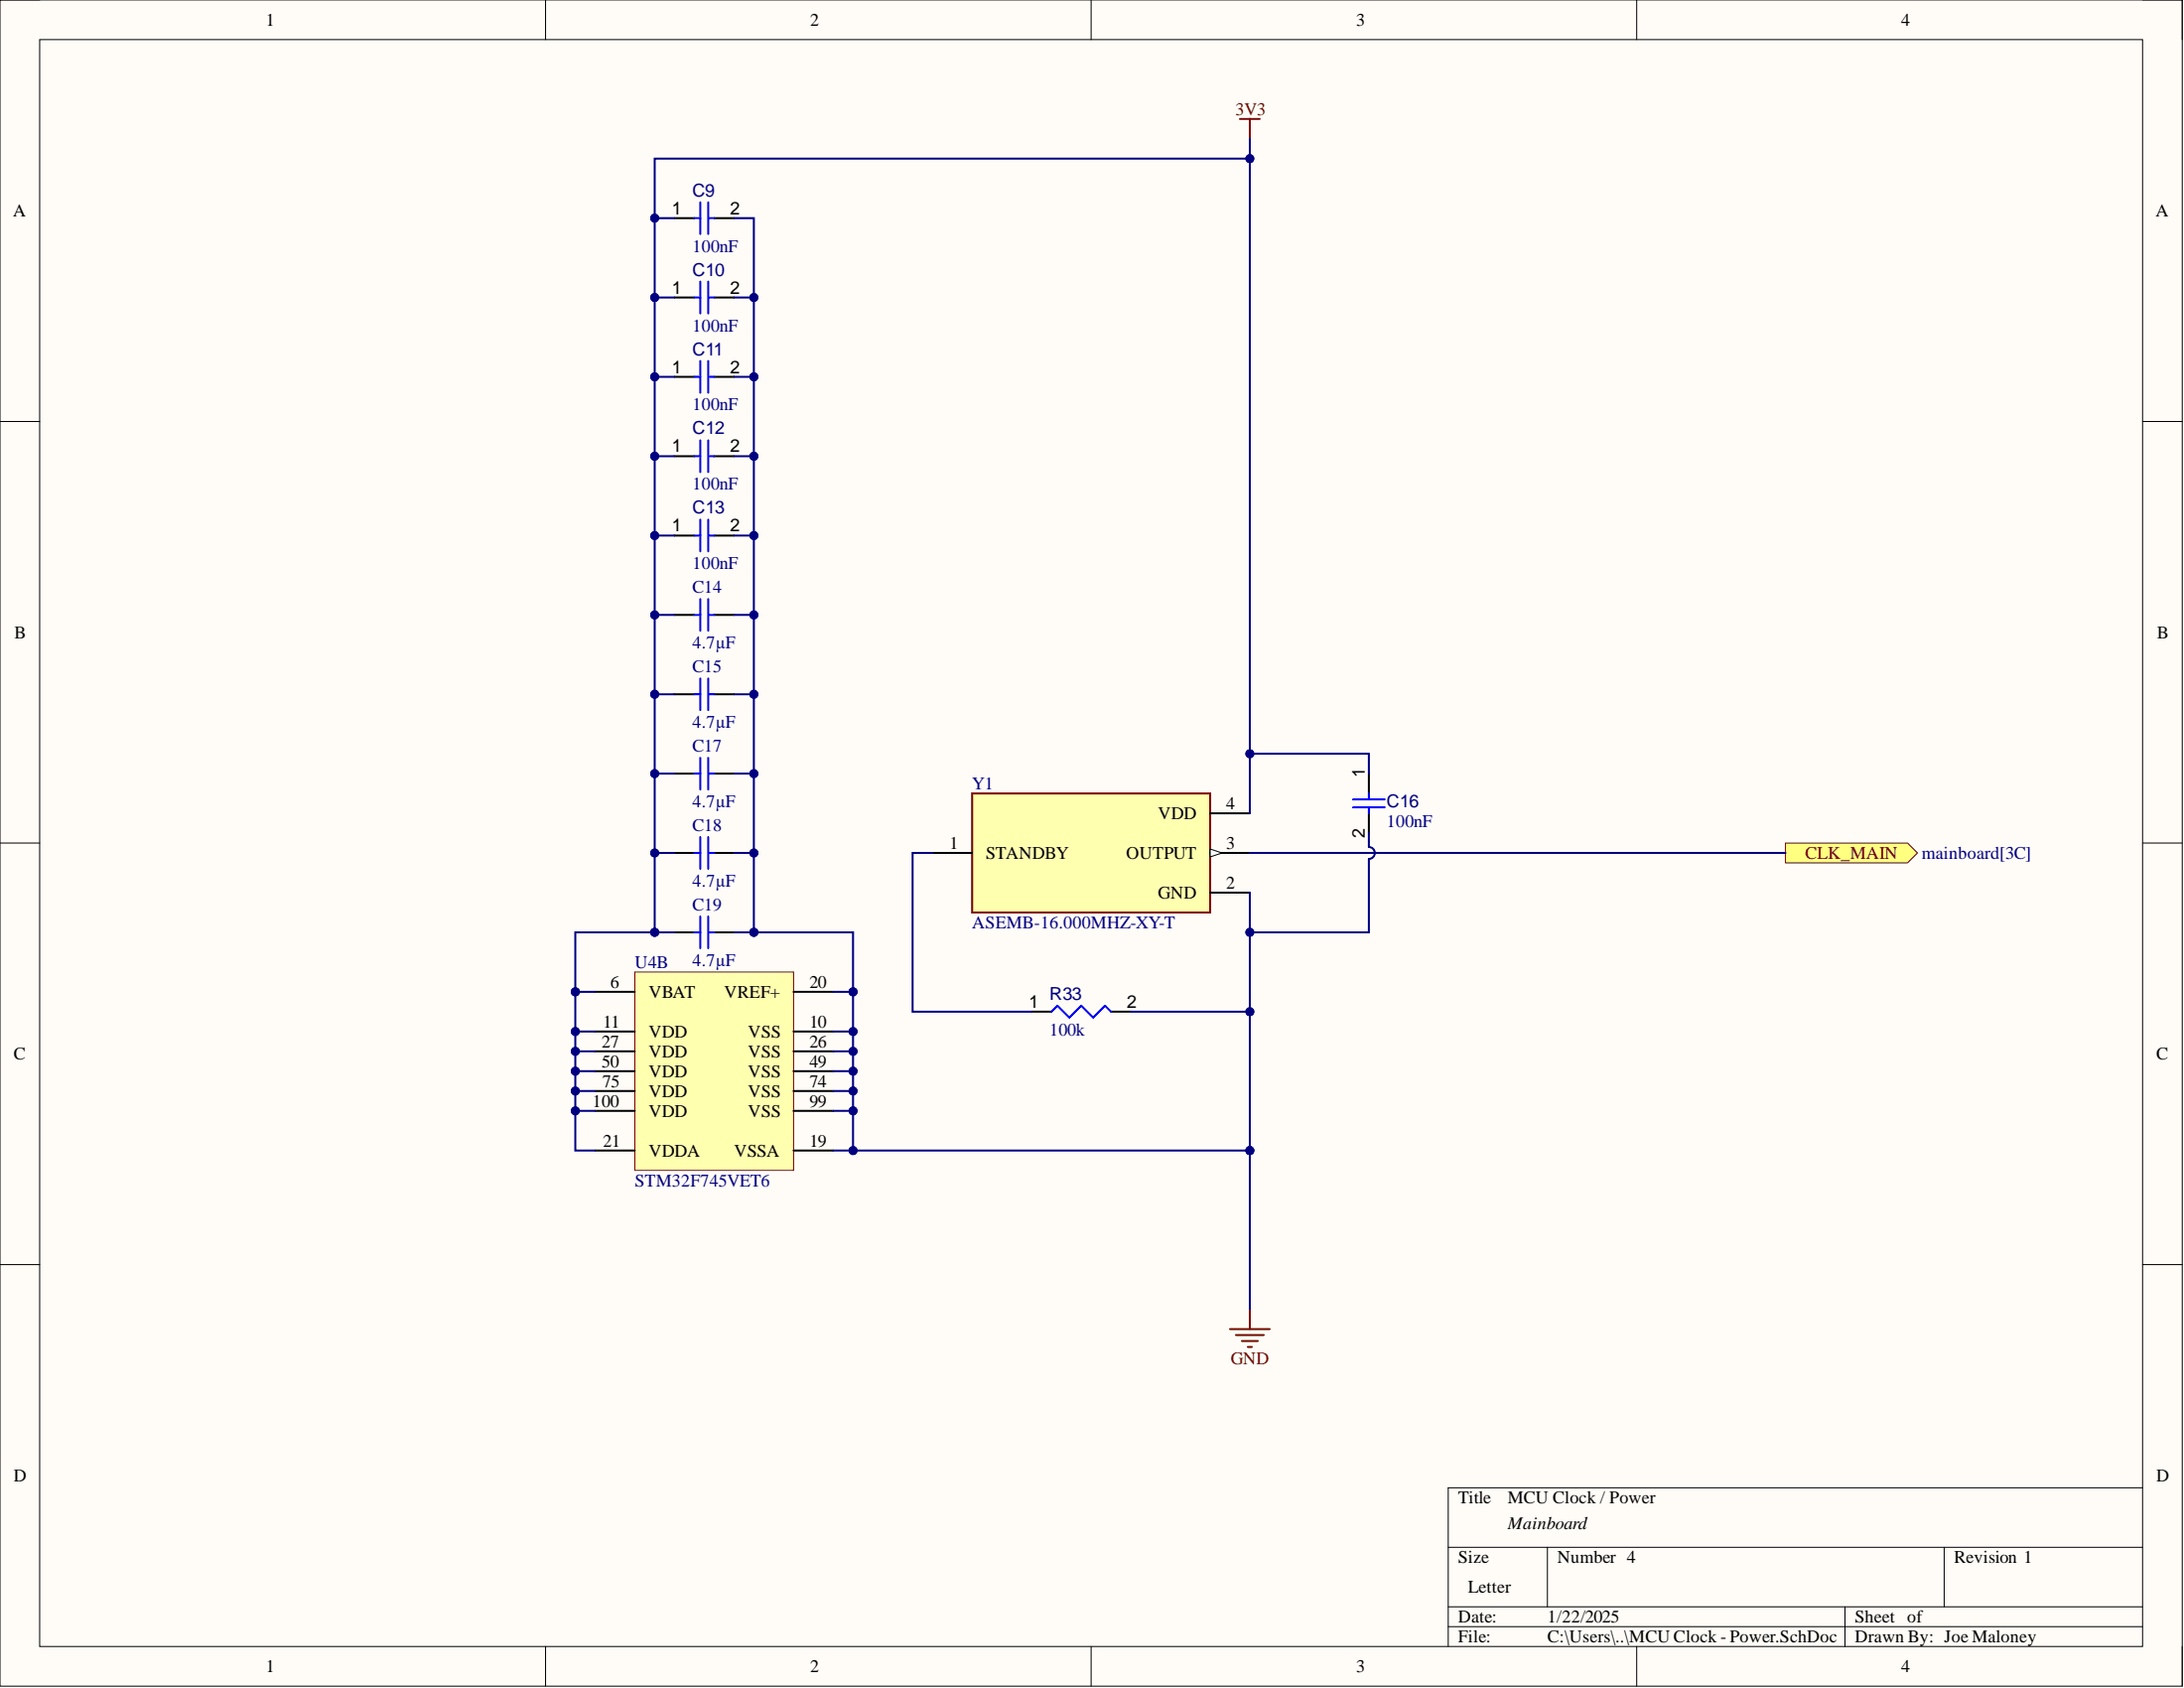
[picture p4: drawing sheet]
<svg xmlns="http://www.w3.org/2000/svg" width="279mm" height="216mm" viewBox="0 0 279 216" stroke-linecap="round" stroke-linejoin="round" font-family="sans-serif">
<path d="M0 0h279.2v215.7h-279.2z" fill-rule="evenodd" fill="#fffcf8"/>
<path d="M0 0h279.2v215.7h-279.2z" fill="none" stroke="#000" stroke-width=".13"/>
<path d="M5.1 5.1h269v205.5h-269z" fill-rule="evenodd" fill="#fffcf8"/>
<g fill="none" stroke="#000" stroke-width=".13">
<path d="M0 0h5.1M69.8 0v5.1M139.6 0v5.1M209.4 0v5.1M274.1 0h5.1v5.1M5.1 5.1h269v205.5h-269zM0 53.9h5.1M274.1 53.9h5.1M0 107.8h5.1M274.1 107.8h5.1M0 161.7h5.1M274.1 161.7h5.1"/>
<path d="M185.3 197.9h88.8M198 197.9v7.6M248.7 197.9v7.6M274.1 190.3h-88.8v20.3M69.8 210.6v5.1M139.6 210.6v5.1M185.3 205.5h88.8M185.3 208.1h88.8M209.4 210.6v5.1M236 205.5v5.1M279.2 210.6v5.1"/>
</g>
<path d="M81.2 124.3h20.3v25.4h-20.3z" fill-rule="evenodd" fill="#ffffb0"/>
<path d="M81.2 124.3h20.3v25.4h-20.3z" fill="none" stroke="#800000" stroke-width=".13"/>
<g fill="none" stroke="#000" stroke-width=".25">
<path d="M86.3 38.1h2.5M86.3 27.9h2.5M91.4 38.1h2.5M91.4 27.9h2.5M86.3 58.4h2.5M86.3 48.2h2.5M91.4 58.4h2.5M91.4 48.2h2.5M86.3 78.6h2.5M86.3 68.5h2.5M91.4 78.6h2.5M91.4 68.5h2.5"/>
<path d="M86.3 98.9h2.5M86.3 88.8h2.5M91.4 98.9h2.5M91.4 88.8h2.5M86.3 119.2h2.5M86.3 109.1h2.5M91.4 119.2h2.5M91.4 109.1h2.5M76.1 131.9h5.1M76.1 126.9h5.1M76.1 134.5h5.1M76.1 137h5.1"/>
<path d="M76.1 139.5h5.1M101.5 131.9h5.1M101.5 126.9h5.1M101.5 134.5h5.1M101.5 137h5.1M101.5 139.5h5.1M76.1 142.1h5.1M76.1 147.2h5.1M101.5 142.1h5.1M101.5 147.2h5.1"/>
</g>
<g fill="none" stroke="#00f" stroke-width=".25">
<path d="M88.8 38.1h.8M88.8 27.9h.8M89.6 25.9v4M89.6 36v4.1M90.6 25.9v4M90.6 36v4.1M90.6 38.1h.8M90.6 27.9h.8M88.8 58.4h.8M88.8 48.2h.8M89.6 46.2v4M89.6 56.3v4.1"/>
<path d="M90.6 46.2v4M90.6 56.3v4.1M90.6 58.4h.8M90.6 48.2h.8M88.8 78.6h.8M88.8 68.5h.8M89.6 66.5v4M89.6 76.6v4.1M90.6 66.5v4M90.6 76.6v4.1M90.6 78.6h.8M90.6 68.5h.8"/>
<path d="M88.8 98.9h.8M88.8 88.8h.8M89.6 86.8v4M89.6 96.9v4.1M90.6 86.8v4M90.6 96.9v4.1M90.6 98.9h.8M90.6 88.8h.8M88.8 119.2h.8M88.8 109.1h.8M89.6 107.1v4M89.6 117.2v4.1"/>
<path d="M90.6 119.2h.8M90.6 107.1v4M90.6 117.2v4.1M90.6 109.1h.8"/>
</g>
<path d="M124.4 101.5h30.4v15.2h-30.4z" fill-rule="evenodd" fill="#ffffb0"/>
<path d="M124.4 101.5h30.4v15.2h-30.4z" fill="none" stroke="#800000" stroke-width=".25"/>
<path d="M119.3 109.1h5.1M154.8 109.1h5.1M154.8 104h5.1" fill="none" stroke="#000" stroke-width=".25"/>
<path d="M154.8 108.6l1.5 .5-1.5 .5z" fill="#f8fcff"/>
<path d="M154.8 108.6l1.5 .5-1.5 .5z" fill="none" stroke="#000" stroke-width=".13"/>
<path d="M175.1 98.9v2.6M154.8 114.2h5.1M175.1 104v2.6" fill="none" stroke="#000" stroke-width=".25"/>
<path d="M173.1 103.3h4.1M173.1 102.2h4.1M175.1 101.5v.7M175.1 103.3v.7" fill="none" stroke="#00f" stroke-width=".25"/>
<path d="M228.4 107.8h15.6l1.3 1.3-1.3 1.3h-15.6z" fill-rule="evenodd" fill="#ffff80"/>
<path d="M228.4 107.8h15.6l1.3 1.3-1.3 1.3h-15.6z" fill="none" stroke="#800000" stroke-width=".13"/>
<path d="M158.6 15.2h2.6M159.9 15.2v2.6M157.4 170h5M158.1 170.8h3.6M158.9 171.5h2M159.6 172.3h.5M159.9 167.5v2.5" fill="none" stroke="#800000" stroke-width=".25"/>
<path d="M132 129.4h2.5M142.1 129.4h2.6" fill="none" stroke="#000" stroke-width=".25"/>
<path d="M134.5 129.4l.8-.8 1.5 1.6 1.5-1.6 1.5 1.6 1.6-1.6 .7 .8" fill="none" stroke="#00f" stroke-width=".25"/>
<path d="M83.8 119.2h-10.2v7.7" fill="none" stroke="#000080" stroke-width=".25"/>
<circle cx="73.6" cy="126.9" r=".51" fill="#000080"/>
<circle cx="73.6" cy="126.9" r=".51" fill="none" stroke="#000080" stroke-width=".13"/>
<circle cx="83.8" cy="119.2" r=".51" fill="#000080"/>
<circle cx="83.8" cy="119.2" r=".51" fill="none" stroke="#000080" stroke-width=".13"/>
<path d="M96.4 119.2h12.7v7.7" fill="none" stroke="#000080" stroke-width=".25"/>
<circle cx="96.4" cy="119.2" r=".51" fill="#000080"/>
<circle cx="96.4" cy="119.2" r=".51" fill="none" stroke="#000080" stroke-width=".13"/>
<circle cx="109.1" cy="126.9" r=".51" fill="#000080"/>
<circle cx="109.1" cy="126.9" r=".51" fill="none" stroke="#000080" stroke-width=".13"/>
<path d="M106.6 131.9h2.5" fill="none" stroke="#000080" stroke-width=".25"/>
<circle cx="109.1" cy="131.9" r=".51" fill="#000080"/>
<circle cx="109.1" cy="131.9" r=".51" fill="none" stroke="#000080" stroke-width=".13"/>
<path d="M106.6 126.9h2.5" fill="none" stroke="#000080" stroke-width=".25"/>
<circle cx="109.1" cy="126.9" r=".51" fill="#000080"/>
<circle cx="109.1" cy="126.9" r=".51" fill="none" stroke="#000080" stroke-width=".13"/>
<path d="M106.6 134.5h2.5" fill="none" stroke="#000080" stroke-width=".25"/>
<circle cx="109.1" cy="134.5" r=".51" fill="#000080"/>
<circle cx="109.1" cy="134.5" r=".51" fill="none" stroke="#000080" stroke-width=".13"/>
<path d="M106.6 137h2.5" fill="none" stroke="#000080" stroke-width=".25"/>
<circle cx="109.1" cy="137" r=".51" fill="#000080"/>
<circle cx="109.1" cy="137" r=".51" fill="none" stroke="#000080" stroke-width=".13"/>
<path d="M106.6 139.5h2.5" fill="none" stroke="#000080" stroke-width=".25"/>
<circle cx="109.1" cy="139.5" r=".51" fill="#000080"/>
<circle cx="109.1" cy="139.5" r=".51" fill="none" stroke="#000080" stroke-width=".13"/>
<path d="M106.6 142.1h2.5" fill="none" stroke="#000080" stroke-width=".25"/>
<circle cx="109.1" cy="142.1" r=".51" fill="#000080"/>
<circle cx="109.1" cy="142.1" r=".51" fill="none" stroke="#000080" stroke-width=".13"/>
<path d="M109.1 126.9v20.3h-2.5" fill="none" stroke="#000080" stroke-width=".25"/>
<circle cx="109.1" cy="126.9" r=".51" fill="#000080"/>
<circle cx="109.1" cy="126.9" r=".51" fill="none" stroke="#000080" stroke-width=".13"/>
<circle cx="109.1" cy="131.9" r=".51" fill="#000080"/>
<circle cx="109.1" cy="131.9" r=".51" fill="none" stroke="#000080" stroke-width=".13"/>
<circle cx="109.1" cy="134.5" r=".51" fill="#000080"/>
<circle cx="109.1" cy="134.5" r=".51" fill="none" stroke="#000080" stroke-width=".13"/>
<circle cx="109.1" cy="137" r=".51" fill="#000080"/>
<circle cx="109.1" cy="137" r=".51" fill="none" stroke="#000080" stroke-width=".13"/>
<circle cx="109.1" cy="139.5" r=".51" fill="#000080"/>
<circle cx="109.1" cy="139.5" r=".51" fill="none" stroke="#000080" stroke-width=".13"/>
<circle cx="109.1" cy="142.1" r=".51" fill="#000080"/>
<circle cx="109.1" cy="142.1" r=".51" fill="none" stroke="#000080" stroke-width=".13"/>
<circle cx="109.1" cy="147.2" r=".51" fill="#000080"/>
<circle cx="109.1" cy="147.2" r=".51" fill="none" stroke="#000080" stroke-width=".13"/>
<path d="M73.6 142.1h2.5" fill="none" stroke="#000080" stroke-width=".25"/>
<circle cx="73.6" cy="142.1" r=".51" fill="#000080"/>
<circle cx="73.6" cy="142.1" r=".51" fill="none" stroke="#000080" stroke-width=".13"/>
<path d="M73.6 131.9h2.5" fill="none" stroke="#000080" stroke-width=".25"/>
<circle cx="73.6" cy="131.9" r=".51" fill="#000080"/>
<circle cx="73.6" cy="131.9" r=".51" fill="none" stroke="#000080" stroke-width=".13"/>
<path d="M73.6 134.5h2.5" fill="none" stroke="#000080" stroke-width=".25"/>
<circle cx="73.6" cy="134.5" r=".51" fill="#000080"/>
<circle cx="73.6" cy="134.5" r=".51" fill="none" stroke="#000080" stroke-width=".13"/>
<path d="M73.6 137h2.5" fill="none" stroke="#000080" stroke-width=".25"/>
<circle cx="73.6" cy="137" r=".51" fill="#000080"/>
<circle cx="73.6" cy="137" r=".51" fill="none" stroke="#000080" stroke-width=".13"/>
<path d="M73.6 126.9h2.5" fill="none" stroke="#000080" stroke-width=".25"/>
<circle cx="73.6" cy="126.9" r=".51" fill="#000080"/>
<circle cx="73.6" cy="126.9" r=".51" fill="none" stroke="#000080" stroke-width=".13"/>
<path d="M73.6 139.5h2.5" fill="none" stroke="#000080" stroke-width=".25"/>
<circle cx="73.6" cy="139.5" r=".51" fill="#000080"/>
<circle cx="73.6" cy="139.5" r=".51" fill="none" stroke="#000080" stroke-width=".13"/>
<path d="M73.6 126.9v20.3h2.5" fill="none" stroke="#000080" stroke-width=".25"/>
<circle cx="73.6" cy="126.9" r=".51" fill="#000080"/>
<circle cx="73.6" cy="126.9" r=".51" fill="none" stroke="#000080" stroke-width=".13"/>
<circle cx="73.6" cy="131.9" r=".51" fill="#000080"/>
<circle cx="73.6" cy="131.9" r=".51" fill="none" stroke="#000080" stroke-width=".13"/>
<circle cx="73.6" cy="134.5" r=".51" fill="#000080"/>
<circle cx="73.6" cy="134.5" r=".51" fill="none" stroke="#000080" stroke-width=".13"/>
<circle cx="73.6" cy="137" r=".51" fill="#000080"/>
<circle cx="73.6" cy="137" r=".51" fill="none" stroke="#000080" stroke-width=".13"/>
<circle cx="73.6" cy="139.5" r=".51" fill="#000080"/>
<circle cx="73.6" cy="139.5" r=".51" fill="none" stroke="#000080" stroke-width=".13"/>
<circle cx="73.6" cy="142.1" r=".51" fill="#000080"/>
<circle cx="73.6" cy="142.1" r=".51" fill="none" stroke="#000080" stroke-width=".13"/>
<path d="M93.9 119.2h2.5" fill="none" stroke="#000080" stroke-width=".25"/>
<circle cx="96.4" cy="119.2" r=".51" fill="#000080"/>
<circle cx="96.4" cy="119.2" r=".51" fill="none" stroke="#000080" stroke-width=".13"/>
<path d="M93.9 109.1h2.5" fill="none" stroke="#000080" stroke-width=".25"/>
<circle cx="96.4" cy="109.1" r=".51" fill="#000080"/>
<circle cx="96.4" cy="109.1" r=".51" fill="none" stroke="#000080" stroke-width=".13"/>
<path d="M93.9 98.9h2.5" fill="none" stroke="#000080" stroke-width=".25"/>
<circle cx="96.4" cy="98.9" r=".51" fill="#000080"/>
<circle cx="96.4" cy="98.9" r=".51" fill="none" stroke="#000080" stroke-width=".13"/>
<path d="M93.9 88.8h2.5" fill="none" stroke="#000080" stroke-width=".25"/>
<circle cx="96.4" cy="88.8" r=".51" fill="#000080"/>
<circle cx="96.4" cy="88.8" r=".51" fill="none" stroke="#000080" stroke-width=".13"/>
<path d="M93.9 78.6h2.5" fill="none" stroke="#000080" stroke-width=".25"/>
<circle cx="96.4" cy="78.6" r=".51" fill="#000080"/>
<circle cx="96.4" cy="78.6" r=".51" fill="none" stroke="#000080" stroke-width=".13"/>
<path d="M93.9 68.5h2.5" fill="none" stroke="#000080" stroke-width=".25"/>
<circle cx="96.4" cy="68.5" r=".51" fill="#000080"/>
<circle cx="96.4" cy="68.5" r=".51" fill="none" stroke="#000080" stroke-width=".13"/>
<path d="M93.9 58.4h2.5" fill="none" stroke="#000080" stroke-width=".25"/>
<circle cx="96.4" cy="58.4" r=".51" fill="#000080"/>
<circle cx="96.4" cy="58.4" r=".51" fill="none" stroke="#000080" stroke-width=".13"/>
<path d="M93.9 48.2h2.5" fill="none" stroke="#000080" stroke-width=".25"/>
<circle cx="96.4" cy="48.2" r=".51" fill="#000080"/>
<circle cx="96.4" cy="48.2" r=".51" fill="none" stroke="#000080" stroke-width=".13"/>
<path d="M93.9 38.1h2.5" fill="none" stroke="#000080" stroke-width=".25"/>
<circle cx="96.4" cy="38.1" r=".51" fill="#000080"/>
<circle cx="96.4" cy="38.1" r=".51" fill="none" stroke="#000080" stroke-width=".13"/>
<path d="M93.9 27.9h2.5v91.3" fill="none" stroke="#000080" stroke-width=".25"/>
<circle cx="96.4" cy="119.2" r=".51" fill="#000080"/>
<circle cx="96.4" cy="119.2" r=".51" fill="none" stroke="#000080" stroke-width=".13"/>
<circle cx="96.4" cy="109.1" r=".51" fill="#000080"/>
<circle cx="96.4" cy="109.1" r=".51" fill="none" stroke="#000080" stroke-width=".13"/>
<circle cx="96.4" cy="98.9" r=".51" fill="#000080"/>
<circle cx="96.4" cy="98.9" r=".51" fill="none" stroke="#000080" stroke-width=".13"/>
<circle cx="96.4" cy="88.8" r=".51" fill="#000080"/>
<circle cx="96.4" cy="88.8" r=".51" fill="none" stroke="#000080" stroke-width=".13"/>
<circle cx="96.4" cy="78.6" r=".51" fill="#000080"/>
<circle cx="96.4" cy="78.6" r=".51" fill="none" stroke="#000080" stroke-width=".13"/>
<circle cx="96.4" cy="68.5" r=".51" fill="#000080"/>
<circle cx="96.4" cy="68.5" r=".51" fill="none" stroke="#000080" stroke-width=".13"/>
<circle cx="96.4" cy="58.4" r=".51" fill="#000080"/>
<circle cx="96.4" cy="58.4" r=".51" fill="none" stroke="#000080" stroke-width=".13"/>
<circle cx="96.4" cy="48.2" r=".51" fill="#000080"/>
<circle cx="96.4" cy="48.2" r=".51" fill="none" stroke="#000080" stroke-width=".13"/>
<circle cx="96.4" cy="38.1" r=".51" fill="#000080"/>
<circle cx="96.4" cy="38.1" r=".51" fill="none" stroke="#000080" stroke-width=".13"/>
<path d="M83.8 119.2h2.5" fill="none" stroke="#000080" stroke-width=".25"/>
<circle cx="83.8" cy="119.2" r=".51" fill="#000080"/>
<circle cx="83.8" cy="119.2" r=".51" fill="none" stroke="#000080" stroke-width=".13"/>
<path d="M83.8 109.1h2.5" fill="none" stroke="#000080" stroke-width=".25"/>
<circle cx="83.8" cy="109.1" r=".51" fill="#000080"/>
<circle cx="83.8" cy="109.1" r=".51" fill="none" stroke="#000080" stroke-width=".13"/>
<path d="M83.8 98.9h2.5" fill="none" stroke="#000080" stroke-width=".25"/>
<circle cx="83.8" cy="98.9" r=".51" fill="#000080"/>
<circle cx="83.8" cy="98.9" r=".51" fill="none" stroke="#000080" stroke-width=".13"/>
<path d="M83.8 88.8h2.5" fill="none" stroke="#000080" stroke-width=".25"/>
<circle cx="83.8" cy="88.8" r=".51" fill="#000080"/>
<circle cx="83.8" cy="88.8" r=".51" fill="none" stroke="#000080" stroke-width=".13"/>
<path d="M83.8 78.6h2.5" fill="none" stroke="#000080" stroke-width=".25"/>
<circle cx="83.8" cy="78.6" r=".51" fill="#000080"/>
<circle cx="83.8" cy="78.6" r=".51" fill="none" stroke="#000080" stroke-width=".13"/>
<path d="M83.8 68.5h2.5" fill="none" stroke="#000080" stroke-width=".25"/>
<circle cx="83.8" cy="68.5" r=".51" fill="#000080"/>
<circle cx="83.8" cy="68.5" r=".51" fill="none" stroke="#000080" stroke-width=".13"/>
<path d="M83.8 58.4h2.5" fill="none" stroke="#000080" stroke-width=".25"/>
<circle cx="83.8" cy="58.4" r=".51" fill="#000080"/>
<circle cx="83.8" cy="58.4" r=".51" fill="none" stroke="#000080" stroke-width=".13"/>
<path d="M83.8 48.2h2.5" fill="none" stroke="#000080" stroke-width=".25"/>
<circle cx="83.8" cy="48.2" r=".51" fill="#000080"/>
<circle cx="83.8" cy="48.2" r=".51" fill="none" stroke="#000080" stroke-width=".13"/>
<path d="M83.8 38.1h2.5" fill="none" stroke="#000080" stroke-width=".25"/>
<circle cx="83.8" cy="38.1" r=".51" fill="#000080"/>
<circle cx="83.8" cy="38.1" r=".51" fill="none" stroke="#000080" stroke-width=".13"/>
<path d="M86.3 27.9h-2.5v91.3" fill="none" stroke="#000080" stroke-width=".25"/>
<circle cx="83.8" cy="119.2" r=".51" fill="#000080"/>
<circle cx="83.8" cy="119.2" r=".51" fill="none" stroke="#000080" stroke-width=".13"/>
<circle cx="83.8" cy="109.1" r=".51" fill="#000080"/>
<circle cx="83.8" cy="109.1" r=".51" fill="none" stroke="#000080" stroke-width=".13"/>
<circle cx="83.8" cy="98.9" r=".51" fill="#000080"/>
<circle cx="83.8" cy="98.9" r=".51" fill="none" stroke="#000080" stroke-width=".13"/>
<circle cx="83.8" cy="88.8" r=".51" fill="#000080"/>
<circle cx="83.8" cy="88.8" r=".51" fill="none" stroke="#000080" stroke-width=".13"/>
<circle cx="83.8" cy="78.6" r=".51" fill="#000080"/>
<circle cx="83.8" cy="78.6" r=".51" fill="none" stroke="#000080" stroke-width=".13"/>
<circle cx="83.8" cy="68.5" r=".51" fill="#000080"/>
<circle cx="83.8" cy="68.5" r=".51" fill="none" stroke="#000080" stroke-width=".13"/>
<circle cx="83.8" cy="58.4" r=".51" fill="#000080"/>
<circle cx="83.8" cy="58.4" r=".51" fill="none" stroke="#000080" stroke-width=".13"/>
<circle cx="83.8" cy="48.2" r=".51" fill="#000080"/>
<circle cx="83.8" cy="48.2" r=".51" fill="none" stroke="#000080" stroke-width=".13"/>
<circle cx="83.8" cy="38.1" r=".51" fill="#000080"/>
<circle cx="83.8" cy="38.1" r=".51" fill="none" stroke="#000080" stroke-width=".13"/>
<circle cx="83.8" cy="27.9" r=".51" fill="#000080"/>
<circle cx="83.8" cy="27.9" r=".51" fill="none" stroke="#000080" stroke-width=".13"/>
<path d="M159.9 17.8v86.2M159.9 109.1h68.5" fill="none" stroke="#000080" stroke-width=".25"/>
<circle cx="159.9" cy="96.4" r=".51" fill="#000080"/>
<circle cx="159.9" cy="96.4" r=".51" fill="none" stroke="#000080" stroke-width=".13"/>
<circle cx="159.9" cy="20.3" r=".51" fill="#000080"/>
<circle cx="159.9" cy="20.3" r=".51" fill="none" stroke="#000080" stroke-width=".13"/>
<path d="M159.9 96.4h15.2v2.5" fill="none" stroke="#000080" stroke-width=".25"/>
<circle cx="159.9" cy="96.4" r=".51" fill="#000080"/>
<circle cx="159.9" cy="96.4" r=".51" fill="none" stroke="#000080" stroke-width=".13"/>
<path d="M175.1 106.6v1.7a.76 .76 0 0 1 .8 .8 .76 .76 0 0 1-.8 .8v9.3h-15.2" fill="none" stroke="#000080" stroke-width=".25"/>
<circle cx="159.9" cy="119.2" r=".51" fill="#000080"/>
<circle cx="159.9" cy="119.2" r=".51" fill="none" stroke="#000080" stroke-width=".13"/>
<path d="M119.3 109.1h-2.6v20.3h15.3M144.7 129.4h15.2" fill="none" stroke="#000080" stroke-width=".25"/>
<circle cx="159.9" cy="129.4" r=".51" fill="#000080"/>
<circle cx="159.9" cy="129.4" r=".51" fill="none" stroke="#000080" stroke-width=".13"/>
<path d="M159.9 20.3h-76.1v7.6" fill="none" stroke="#000080" stroke-width=".25"/>
<circle cx="83.8" cy="27.9" r=".51" fill="#000080"/>
<circle cx="83.8" cy="27.9" r=".51" fill="none" stroke="#000080" stroke-width=".13"/>
<circle cx="159.9" cy="20.3" r=".51" fill="#000080"/>
<circle cx="159.9" cy="20.3" r=".51" fill="none" stroke="#000080" stroke-width=".13"/>
<path d="M109.1 147.2h50.8" fill="none" stroke="#000080" stroke-width=".25"/>
<circle cx="109.1" cy="147.2" r=".51" fill="#000080"/>
<circle cx="109.1" cy="147.2" r=".51" fill="none" stroke="#000080" stroke-width=".13"/>
<circle cx="159.9" cy="147.2" r=".51" fill="#000080"/>
<circle cx="159.9" cy="147.2" r=".51" fill="none" stroke="#000080" stroke-width=".13"/>
<path d="M159.9 147.2v20.3" fill="none" stroke="#000080" stroke-width=".25"/>
<circle cx="159.9" cy="147.2" r=".51" fill="#000080"/>
<circle cx="159.9" cy="147.2" r=".51" fill="none" stroke="#000080" stroke-width=".13"/>
<path d="M159.9 114.2v33" fill="none" stroke="#000080" stroke-width=".25"/>
<circle cx="159.9" cy="119.2" r=".51" fill="#000080"/>
<circle cx="159.9" cy="119.2" r=".51" fill="none" stroke="#000080" stroke-width=".13"/>
<circle cx="159.9" cy="129.4" r=".51" fill="#000080"/>
<circle cx="159.9" cy="129.4" r=".51" fill="none" stroke="#000080" stroke-width=".13"/>
<circle cx="159.9" cy="147.2" r=".51" fill="#000080"/>
<circle cx="159.9" cy="147.2" r=".51" fill="none" stroke="#000080" stroke-width=".13"/>
<g font-size="2.3">
<text x="34" y="3.3">1</text>
<text x="103.6" y="3.3">2</text>
<text x="173.5" y="3.3">3</text>
<text x="243.2" y="3.3">4</text>
<text x="1.7" y="27.7">A</text>
<text x="86" y="27.4">1</text>
<text x="93.4" y="27.4">2</text>
<text x="275.8" y="27.7">A</text>
<text x="86" y="37.5">1</text>
<text x="93.4" y="37.5">2</text>
<text x="86" y="47.7">1</text>
<text x="93.4" y="47.7">2</text>
<text x="86" y="57.8">1</text>
<text x="93.4" y="57.8">2</text>
<text x="86" y="68">1</text>
<text x="93.4" y="68">2</text>
<text x="1.9" y="81.6">B</text>
<text x="276" y="81.6">B</text>
<text x="174.6" y="99.5" transform="rotate(-90 174.6 99.5)">1</text>
<text x="148.1" y="104.8">VDD</text>
<text x="156.8" y="103.5">4</text>
<text x="174.6" y="107.2" transform="rotate(-90 174.6 107.2)">2</text>
<text x="121.5" y="108.6">1</text>
<text x="126.1" y="109.9">STANDBY</text>
<text x="144.1" y="109.9">OUTPUT</text>
<text x="156.8" y="108.6">3</text>
<text x="156.8" y="113.7">2</text>
<text x="148.1" y="114.9">GND</text>
<text x="77.2" y="131.4">11</text>
<text x="78.1" y="126.4">6</text>
<text x="83" y="127.6">VBAT</text>
<text x="92.6" y="127.6">VREF+</text>
<text x="103.5" y="131.4">10</text>
<text x="103.5" y="126.4">20</text>
<text x="131.6" y="128.9">1</text>
<text x="144.2" y="128.9">2</text>
<text x="1.8" y="135.6">C</text>
<text x="77" y="134">27</text>
<text x="77" y="136.5">50</text>
<text x="83" y="132.7">VDD</text>
<text x="83" y="135.2">VDD</text>
<text x="83" y="137.8">VDD</text>
<text x="95.7" y="132.7">VSS</text>
<text x="95.7" y="135.2">VSS</text>
<text x="95.7" y="137.8">VSS</text>
<text x="103.5" y="134">26</text>
<text x="103.5" y="136.5">49</text>
<text x="275.9" y="135.6">C</text>
<text x="75.8" y="141.6">100</text>
<text x="77.1" y="139">75</text>
<text x="83" y="142.8">VDD</text>
<text x="83" y="140.3">VDD</text>
<text x="95.7" y="140.3">VSS</text>
<text x="95.7" y="142.8">VSS</text>
<text x="103.5" y="139">74</text>
<text x="103.5" y="141.6">99</text>
<text x="77.2" y="146.7">21</text>
<text x="83" y="147.9">VDDA</text>
<text x="93.9" y="147.9">VSSA</text>
<text x="103.5" y="146.7">19</text>
<text x="1.8" y="189.4">D</text>
<text x="275.9" y="189.4">D</text>
<text x="186.5" y="192.3">Title</text>
<text x="192.9" y="192.3">MCU Clock / Power</text>
<text x="192.9" y="195.6">Mainboard</text>
<text x="186.5" y="199.9">Size</text>
<text x="187.8" y="203.7">Letter</text>
<text x="199.2" y="199.9">Number 4</text>
<text x="250" y="199.9">Revision 1</text>
<text x="186.5" y="207.5">Date:</text>
<text x="198" y="207.5">1/22/2025</text>
<text x="237.3" y="207.5">Sheet of</text>
<text x="34" y="213.9">1</text>
<text x="103.6" y="213.9">2</text>
<text x="173.5" y="213.9">3</text>
<text x="186.5" y="210.1">File:</text>
<text x="198" y="210.1">C:\Users\..\MCU Clock - Power.SchDoc</text>
<text x="237.3" y="210.1">Drawn By: Joe Maloney</text>
<text x="243.2" y="213.9">4</text>
</g>
<g font-size="2.3" fill="#800000">
<text x="158" y="14.7">3V3</text>
<text x="231" y="109.9">CLK_MAIN</text>
<text x="157.4" y="174.6">GND</text>
</g>
<g font-size="2.3" fill="#000080">
<text x="88.6" y="25.1">C9</text>
<text x="88.6" y="35.3">C10</text>
<text x="88.6" y="32.2">100nF</text>
<text x="88.6" y="45.4">C11</text>
<text x="88.6" y="42.4">100nF</text>
<text x="88.6" y="52.5">100nF</text>
<text x="88.6" y="55.6">C12</text>
<text x="88.6" y="65.7">C13</text>
<text x="88.6" y="62.7">100nF</text>
<text x="88.6" y="75.9">C14</text>
<text x="88.6" y="72.8">100nF</text>
<text x="88.6" y="83">4.7µF</text>
<text x="88.6" y="86">C15</text>
<text x="88.6" y="93.1">4.7µF</text>
<text x="88.6" y="96.2">C17</text>
<text x="124.4" y="101">Y1</text>
<text x="88.6" y="106.3">C18</text>
<text x="88.6" y="103.3">4.7µF</text>
<text x="177.4" y="105.8">100nF</text>
<text x="177.4" y="103.3">C16</text>
<text x="88.6" y="113.4">4.7µF</text>
<text x="245.8" y="109.9">mainboard[3C]</text>
<text x="88.6" y="116.5">C19</text>
<text x="124.4" y="118.7">ASEMB-16.000MHZ-XY-T</text>
<text x="81.2" y="123.8">U4B</text>
<text x="88.6" y="123.6">4.7µF</text>
<text x="134.3" y="127.9">R33</text>
<text x="134.3" y="132.4">100k</text>
<text x="81.2" y="151.7">STM32F745VET6</text>
</g>
</svg>
